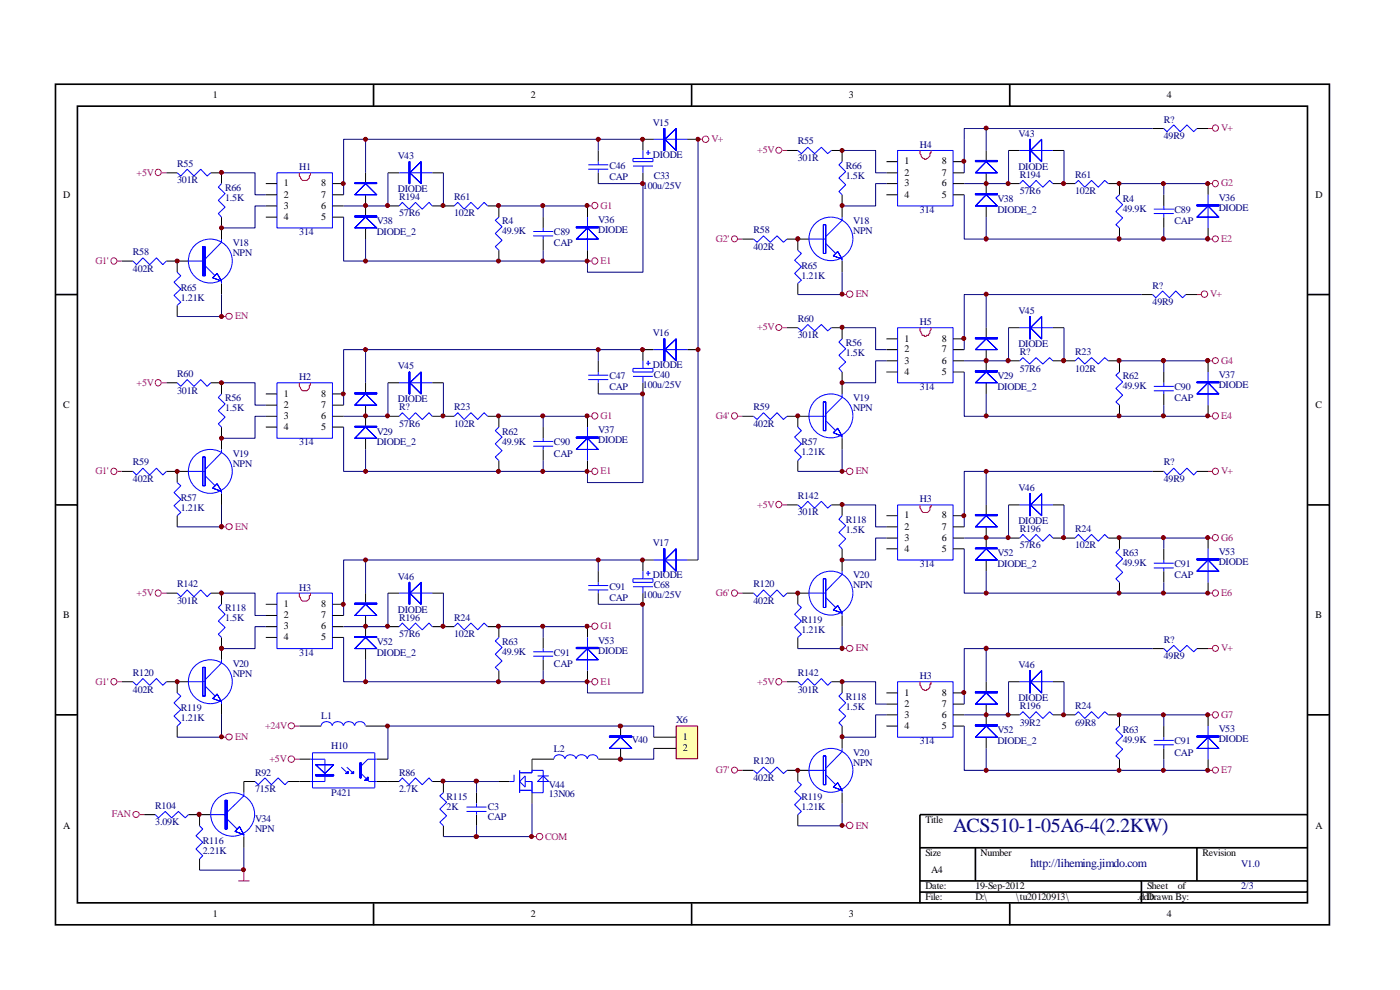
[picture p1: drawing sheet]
<svg xmlns="http://www.w3.org/2000/svg" width="297mm" height="210mm" viewBox="0 0 297 210" stroke-linecap="round" stroke-linejoin="round" font-family="sans-serif">
<g fill="none" stroke="#000" stroke-width=".35">
<path d="M11.8 17.9h270.2v178.3h-270.2zM79.2 17.9v4.6M146.7 17.9v4.6M214.2 17.9v4.6M16.4 22.5h261v169h-261zM11.8 62.5h4.6M277.5 62.5h4.6M11.8 107.1h4.6M277.5 107.1h4.6M11.8 151.6h4.6M277.5 151.6h4.6M195.2 179.8h82.3"/>
<path d="M206.9 179.8v7.1M253.9 179.8v7.1M277.5 172.8h-82.3v18.8M79.2 191.6v4.7M146.7 191.6v4.7M195.2 186.9h82.3M195.2 189.2h82.3M214.2 191.6v4.7M242.1 186.9v4.7"/>
</g>
<g fill="none" stroke="#00f" stroke-width=".21">
<path d="M37.6 36.7l.8 .6 1.3-1.4 1.4 1.4 1.5-1.4 1.3 1.4 .8-.6M47 38.9l-.7 .8 1.5 1.4-1.5 1.4 1.5 1.4-1.5 1.4 .7 .8M58.8 36.7h11.7v11.6h-11.7zM84.7 36.7h7M124.8 35h4.2M124.8 35.9h4.2M126.9 34.3v.7M126.9 35.9v.8M134.3 33.6h4.2v.7h-4.2zM134.3 35.2h4.2M136.4 31.9v1.7M136.4 35.2v1.5"/>
<path d="M137.1 32.4h.9M137.5 31.9v1M138.7 29.5h7.1M28.2 55.4l.8 .7 1.3-1.4 1.4 1.4 1.5-1.4 1.3 1.4 .8-.7M37.6 57.7l.8 .8-1.5 1.4 1.5 1.4-1.5 1.4 1.5 1.4-.8 .7M40 55.4h3.5M43.5 56.4l2.1 2.1M47 50.7v.7l-3.5 3.5M47 59.6v.5M84.7 43.7l.6-.8 1.5 1.5 1.3-1.5 1.5 1.5 1.4-1.5 .7 .8M96.4 43.7l.7-.8 1.4 1.5 1.4-1.5 1.4 1.5 1.4-1.5 .8 .8M105.8 46.1l-.7 .6 1.4 1.4-1.4 1.4 1.4 1.5-1.4 1.3 .7 .8"/>
<path d="M113.1 49.1h4.2M113.1 50h4.2M115.2 48.3v.8M115.2 50v.7M124.6 46.1v7M124.8 79.6h4.2M126.9 78.9v.7M134.3 78.1h4.2v.8h-4.2zM134.3 79.8h4.2M136.4 76.5v1.6M136.4 79.8v1.4M137.1 77h.9"/>
<path d="M137.5 76.5v1M138.7 74.2h7.1M28.2 100l.8 .8 1.3-1.5 1.4 1.5 1.5-1.5 1.3 1.5 .8-.8M37.6 81.2l.8 .8 1.3-1.5 1.4 1.5 1.5-1.5 1.3 1.5 .8-.8M40 100h3.5M47 83.6l-.7 .7 1.5 1.4-1.5 1.4 1.5 1.4-1.5 1.4 .7 .7M47 95.3v.7l-3.5 3.6M58.8 81.2h11.7v11.8h-11.7zM84.7 88.3l.6-.8 1.5 1.5 1.3-1.5 1.5 1.5 1.4-1.5 .7 .8M84.7 81.2h7M96.4 88.3l.7-.8 1.4 1.5 1.4-1.5 1.4 1.5 1.4-1.5 .8 .8M105.8 90.6l-.7 .8 1.4 1.3-1.4 1.4 1.4 1.5-1.4 1.3 .7 .8"/>
<path d="M113.1 93.6h4.2M113.1 94.7h4.2M115.2 93v.6M115.2 94.7v.6M124.6 90.6v7.1M124.8 80.5h4.2M126.9 80.5v.7M37.6 102.4l.8 .6-1.5 1.5 1.5 1.4-1.5 1.4 1.5 1.4-.8 .7M43.5 100.9l2.1 2.1M47 104.2v.5M138.7 118.8h7.1M37.6 125.8l.8 .8 1.3-1.5 1.4 1.5 1.5-1.5 1.3 1.5 .8-.8"/>
<path d="M47 128.2l-.7 .7 1.5 1.4-1.5 1.4 1.5 1.4-1.5 1.4 .7 .7M47 140v.6l-3.5 3.6M58.8 125.8h11.7v11.8h-11.7zM84.7 132.9l.6-.7 1.5 1.4 1.3-1.4 1.5 1.4 1.4-1.4 .7 .7M84.7 125.8h7M96.4 132.9l.7-.7 1.4 1.4 1.4-1.4 1.4 1.4 1.4-1.4 .8 .7M105.8 135.2l-.7 .8 1.4 1.3-1.4 1.5 1.4 1.4-1.4 1.4 .7 .6M113.1 138.3h4.2M113.1 139.2h4.2M115.2 137.6v.7M115.2 139.2v.8M124.6 135.2v7"/>
<path d="M124.8 124.2h4.2M124.8 125.1h4.2M126.9 123.5v.7M126.9 125.1v.7M134.3 122.8h4.2v.7h-4.2zM134.3 124.5h4.2M136.4 121.2v1.6M136.4 124.5v1.3M137.1 121.6h.9M137.5 121.2v.9M28.2 144.6l.8 .8 1.3-1.5 1.4 1.5 1.5-1.5 1.3 1.5 .8-.8M37.6 147l.8 .7-1.5 1.4 1.5 1.4-1.5 1.4 1.5 1.4-.8 .7"/>
<path d="M40 144.6h3.5M43.5 145.5l2.1 2.2M47 148.8v.6M66.3 159.7h13.2v7.4h-13.2zM68.2 153.9a1.19 1.19 0 0 1 1.1-.8 1.19 1.19 0 0 1 1.1 .8M70.5 153.9a1.19 1.19 0 0 1 1.2-.8 1.19 1.19 0 0 1 1.1 .8M72.9 153.9a1.19 1.19 0 0 1 1.1-.8 1.19 1.19 0 0 1 1.2 .8M75.3 153.9a1.14 1.14 0 0 1 1.1-.8 1.14 1.14 0 0 1 1.1 .8M32.9 172.8l.7 .7 1.5-1.4 1.3 1.4 1.4-1.4 1.5 1.4 .7-.7M42.3 175.2l.7 .7-1.4 1.4 1.4 1.3-1.4 1.5 1.4 1.4-.7 .7M54.1 165.8l.7 .7 1.4-1.5 1.4 1.5 1.4-1.5 1.5 1.5 .6-.7M65.9 161h3v4.8h-3"/>
<path d="M72.4 162.7l1.4 1.4M73.6 162.7l1.4 1.4M76.6 164.1l1.7 1.7h1.6M79.9 161h-1.8l-1.5 1.5M84.7 165.8l.6-.8 1.5 1.5 1.3-1.5 1.5 1.5 1.4-1.5 .7 .8M94.1 168.1l-.8 .7 1.4 1.4-1.4 1.4 1.4 1.5-1.4 1.3 .8 .8M109.1 164.3v1.5h-1M110.2 163.9h2.7v-.5h2.3v4.7h-2.3v-2.3h-1.5M110.2 163.4v4.7M110.2 167.6h2.7M111.4 164.6v2.4l-1.2-1.2zM114 164.6h2.4"/>
<path d="M115.2 164.6l1.2 1.2h-2.4zM117.5 161a1.19 1.19 0 0 1 1.2-.9 1.19 1.19 0 0 1 1.1 .9M119.9 161a1.19 1.19 0 0 1 1.1-.9 1.19 1.19 0 0 1 1.2 .9M122.3 161a1.19 1.19 0 0 1 1.1-.9 1.19 1.19 0 0 1 1.1 .9M124.6 161a1.14 1.14 0 0 1 1.1-.9 1.14 1.14 0 0 1 1.1 .9"/>
<circle cx="44.6" cy="55.4" r="4.7"/>
<circle cx="44.6" cy="100" r="4.7"/>
<circle cx="44.6" cy="144.6" r="4.7"/>
</g>
<g fill="none" stroke="#000" stroke-width=".21">
<path d="M35.3 36.7h2.3M44.7 36.7h2.3v2.2M56.4 38.9h2.4M70.5 38.9h2.4M77.6 36.7v2.2M82.3 36.7h2.4M91.7 36.7h2.4M126.9 31.9v2.4M126.9 36.7v2.2M136.4 36.7v2.2M138.7 29.5h-2.3v2.4M145.8 29.5h2.3"/>
<path d="M25.8 55.4h2.4M35.3 55.4h4.7M37.6 55.4v2.3M47 46.1v4.6M56.4 41.3h2.4M56.4 43.7h2.4M56.4 46.1h2.4M70.5 41.3h2.4M70.5 43.7h2.4M70.5 46.1h2.4M77.6 41.3v4.8M77.6 48.3v2.4"/>
<path d="M82.3 43.7h2.4M91.7 43.7h4.7M103.5 43.7h2.3v2.4M105.8 53.1v2.3M115.2 46.1v2.2M115.2 50.7v2.4M124.6 43.7v2.4M124.6 53.1v2.3M37.6 64.8v2.3M47 60.1v2.4M126.9 76.5v2.4M138.7 74.2h-2.3v2.3"/>
<path d="M145.8 74.2h2.3M25.8 100h2.4M35.3 81.2h2.3M35.3 100h4.7M37.6 100v2.4M44.7 81.2h2.3v2.4M47 90.6v4.7M56.4 83.6h2.4M56.4 85.9h2.4M56.4 88.3h2.4M56.4 90.6h2.4M70.5 83.6h2.4"/>
<path d="M70.5 85.9h2.4M70.5 88.3h2.4M70.5 90.6h2.4M77.6 81.2v2.4M77.6 85.9v4.7M77.6 93v2.3M82.3 88.3h2.4M82.3 81.2h2.4M91.7 88.3h4.7M91.7 81.2h2.4M103.5 88.3h2.3v2.3M105.8 97.7v2.3"/>
<path d="M115.2 90.6v2.4M115.2 95.3v2.4M124.6 88.3v2.3M124.6 97.7v2.3M126.9 81.2v2.4M136.4 81.2v2.4M37.6 109.4v2.4M47 104.7v2.4M138.7 118.8h-2.3v2.4M145.8 118.8h2.3M35.3 125.8h2.3M44.7 125.8h2.3v2.4"/>
<path d="M47 135.2v4.8M56.4 128.2h2.4M56.4 130.6h2.4M56.4 132.9h2.4M56.4 135.2h2.4M70.5 128.2h2.4M70.5 130.6h2.4M70.5 132.9h2.4M70.5 135.2h2.4M77.6 125.8v2.4M77.6 130.6v4.6M77.6 137.6v2.4"/>
<path d="M82.3 132.9h2.4M82.3 125.8h2.4M91.7 132.9h4.7M91.7 125.8h2.4M103.5 132.9h2.3v2.3M115.2 135.2v2.4M115.2 140v2.2M124.6 132.9v2.3M126.9 121.2v2.3M126.9 125.8v2.4M136.4 125.8v2.4M25.8 144.6h2.4"/>
<path d="M35.3 144.6h4.7M37.6 144.6v2.4M37.6 154v2.4M47 149.4v2.2M63.5 154h4.7M77.6 154h4.7M105.8 142.2v2.4M124.6 142.2v2.4M131.7 154v2.4M131.7 158.7v2.3h-4.8M30.6 172.8h2.3M40 172.8h2.3v2.4"/>
<path d="M51.7 165.8h2.4M61.1 165.8h4.8M63.5 161h2.4M79.9 161h2.4M79.9 165.8h4.8M91.7 165.8h2.4v2.3M94.1 175.2v2.3M105.8 165.8h2.3M112.9 168.1v2.3M117.5 161h-4.6v2.4M42.3 182.2v2.4"/>
</g>
<path d="M63.5 36.7v.6l.3 .3a1.01 1.01 0 0 0 .8 .7 1.01 1.01 0 0 0 1-.5l.3-1.1M63.5 81.2v.8l.3 .2a1.01 1.01 0 0 0 .8 .7 1.01 1.01 0 0 0 1-.5v-.7h.3v-.5M63.5 125.8v.8l.3 .1a.99 .99 0 0 0 .8 .8 .99 .99 0 0 0 1-.5v-.7h.3v-.5" fill="none" stroke="#f00" stroke-width=".21"/>
<path d="M43 52.3v6.2h.5v-6.2zM43 52.3v6.2h.5v-6.2z" fill="#00f" stroke="#00f" stroke-width=".21"/>
<g fill="#00f" stroke="#00f" stroke-width=".21">
<path d="M46.1 58l-1 .9 1.9 .7zM46.1 58l-1 .9 1.9 .7z" fill-rule="evenodd"/>
<path d="M122.3 48.1v.2h4.6v-.2zM122.3 48.1v.2h4.6v-.2z" fill-rule="evenodd"/>
<path d="M122.3 50.7l2.3-2.4 2.3 2.4zM122.3 50.7l2.3-2.4 2.3 2.4z" fill-rule="evenodd"/>
<path d="M75.3 45.8v.3h4.6v-.3zM75.3 45.8v.3h4.6v-.3z" fill-rule="evenodd"/>
<path d="M77.6 46.1l2.3 2.2h-4.6zM77.6 46.1l2.3 2.2h-4.6z" fill-rule="evenodd"/>
<path d="M75.3 38.8v.1h4.6v-.1zM75.3 38.8v.1h4.6v-.1z" fill-rule="evenodd"/>
<path d="M77.6 38.9l2.3 2.4h-4.6zM77.6 38.9l2.3 2.4h-4.6z" fill-rule="evenodd"/>
<path d="M86.8 34.3v4.6h.2v-4.6zM86.8 34.3v4.6h.2v-4.6z" fill-rule="evenodd"/>
<path d="M87 36.7l2.3-2.4v4.6zM87 36.7l2.3-2.4v4.6z" fill-rule="evenodd"/>
<path d="M140.8 27.3v4.6h.3v-4.6zM140.8 27.3v4.6h.3v-4.6z" fill-rule="evenodd"/>
<path d="M141.1 29.5l2.3-2.2v4.6zM141.1 29.5l2.3-2.2v4.6z" fill-rule="evenodd"/>
<path d="M43 96.9v6.1h.5v-6.1zM43 96.9v6.1h.5v-6.1z" fill-rule="evenodd"/>
<path d="M45.1 103.5l1.9 .7-.9-1.6zM45.1 103.5l1.9 .7-.9-1.6z" fill-rule="evenodd"/>
<path d="M122.3 92.7v.3h4.6v-.3zM122.3 92.7v.3h4.6v-.3z" fill-rule="evenodd"/>
<path d="M122.3 95.3l2.3-2.3 2.3 2.3zM122.3 95.3l2.3-2.3 2.3 2.3z" fill-rule="evenodd"/>
<path d="M75.3 90.4v.2h4.6v-.2zM75.3 90.4v.2h4.6v-.2z" fill-rule="evenodd"/>
<path d="M77.6 90.6l2.3 2.4h-4.6zM77.6 90.6l2.3 2.4h-4.6z" fill-rule="evenodd"/>
<path d="M75.3 83.3v.3h4.6v-.3zM75.3 83.3v.3h4.6v-.3z" fill-rule="evenodd"/>
<path d="M77.6 83.6l2.3 2.3h-4.6zM77.6 83.6l2.3 2.3h-4.6z" fill-rule="evenodd"/>
<path d="M86.8 78.9v4.7h.2v-4.7zM86.8 78.9v4.7h.2v-4.7z" fill-rule="evenodd"/>
<path d="M87 81.2l2.3-2.3v4.7zM87 81.2l2.3-2.3v4.7z" fill-rule="evenodd"/>
<path d="M140.8 71.9v4.6h.3v-4.6zM140.8 71.9v4.6h.3v-4.6z" fill-rule="evenodd"/>
<path d="M141.1 74.2l2.3-2.3v4.6zM141.1 74.2l2.3-2.3v4.6z" fill-rule="evenodd"/>
<path d="M43 141.6v6.1h.5v-6.1zM43 141.6v6.1h.5v-6.1z" fill-rule="evenodd"/>
<path d="M45.1 148.2l1.9 .6-.9-1.6zM45.1 148.2l1.9 .6-.9-1.6z" fill-rule="evenodd"/>
<path d="M122.3 137.3v.3h4.6v-.3zM122.3 137.3v.3h4.6v-.3z" fill-rule="evenodd"/>
<path d="M124.6 137.6l2.3 2.4h-4.6zM124.6 137.6l2.3 2.4h-4.6z" fill-rule="evenodd"/>
<path d="M75.3 135v.2h4.6v-.2zM75.3 135v.2h4.6v-.2z" fill-rule="evenodd"/>
<path d="M77.6 135.2l2.3 2.4h-4.6zM77.6 135.2l2.3 2.4h-4.6z" fill-rule="evenodd"/>
<path d="M75.3 127.9v.3h4.6v-.3zM75.3 127.9v.3h4.6v-.3z" fill-rule="evenodd"/>
<path d="M77.6 128.2l2.3 2.4h-4.6zM77.6 128.2l2.3 2.4h-4.6z" fill-rule="evenodd"/>
<path d="M86.8 123.5v4.7h.2v-4.7zM86.8 123.5v4.7h.2v-4.7z" fill-rule="evenodd"/>
<path d="M87 125.8l2.3-2.3v4.7zM87 125.8l2.3-2.3v4.7z" fill-rule="evenodd"/>
<path d="M140.8 116.4v4.8h.3v-4.8zM140.8 116.4v4.8h.3v-4.8z" fill-rule="evenodd"/>
<path d="M141.1 118.8l2.3-2.4v4.8zM141.1 118.8l2.3-2.4v4.8z" fill-rule="evenodd"/>
<path d="M129.3 156.1v.3h4.7v-.3zM129.3 156.1v.3h4.7v-.3z" fill-rule="evenodd"/>
<path d="M129.3 158.7l2.4-2.3 2.3 2.3zM129.3 158.7l2.4-2.3 2.3 2.3z" fill-rule="evenodd"/>
<path d="M67 162.2h3.8l-1.9 1.9zM67 162.2h3.8l-1.9 1.9z" fill-rule="evenodd"/>
<path d="M67 164.3h3.8v.3h-3.8zM67 164.3h3.8v.3h-3.8z" fill-rule="evenodd"/>
<path d="M74.5 164.1h.5v-.4zM74.5 164.1h.5v-.4z" fill-rule="evenodd"/>
<path d="M73.3 164.1h.5v-.4zM73.3 164.1h.5v-.4z" fill-rule="evenodd"/>
<path d="M76.4 161.8v3.2h.2v-3.2zM76.4 161.8v3.2h.2v-3.2z" fill-rule="evenodd"/>
<path d="M78.1 164.8v.7h-.7zM78.1 164.8v.7h-.7z" fill-rule="evenodd"/>
</g>
<g fill="none" stroke="#000080" stroke-width=".21">
<path d="M47 36.7h7.1v4.6h2.3M77.6 29.5v7.2M82.3 36.7v7h-9.4M94.1 36.7v7M126.9 38.9h9.5v18.8h-11.8v-2.3h-51.7v-9.3M126.9 29.5v2.4M136.4 29.5h-63.5v11.8M148.1 29.5v89.3M56.4 43.7h-2.3v4.6h-7.1M77.6 50.7v4.7M105.8 43.7h18.8M115.2 43.7v2.4"/>
<path d="M115.2 53.1v2.3M47 62.5v4.6h-9.4M77.6 74.2v7M126.9 74.2v2.3M136.4 74.2h-63.5v11.7M47 81.2h7.1v4.7h2.3M56.4 88.3h-2.3v4.7h-7.1M77.6 95.3v4.7M82.3 81.2v7.1h-9.4M94.1 81.2v7.1M105.8 88.3h18.8M115.2 88.3v2.3"/>
<path d="M115.2 97.7v2.3M126.9 83.6h9.5v18.8h-11.8v-2.4h-51.7v-9.4M47 107.1v4.7h-9.4M77.6 118.8v7M126.9 118.8v2.4M136.4 118.8h-63.5v11.8M47 125.8h7.1v4.8h2.3M56.4 132.9h-2.3v4.7h-7.1M77.6 140v4.6M82.3 125.8v7.1h-9.4M94.1 125.8v7.1M105.8 132.9h18.8"/>
<path d="M115.2 132.9v2.3M126.9 128.2h9.5v18.8h-11.8v-2.4h-51.7v-9.4M47 151.6v4.8h-9.4M115.2 142.2v2.4"/>
</g>
<g fill="none" stroke="#a1006a" stroke-width=".21">
<path d="M34.3 36.7h1M148.1 29.5h.9M24.9 55.4h.9M124.6 55.4h1M124.6 43.7h1M47 67.1h.9M24.9 100h.9M34.3 81.2h1M124.6 100h1M124.6 88.3h1M47 111.8h.9M34.3 125.8h1"/>
<path d="M124.6 132.9h1M24.9 144.6h.9M47 156.4h.9M124.6 144.6h1"/>
<circle cx="33.5" cy="36.6" r=".66"/>
<circle cx="149.7" cy="29.5" r=".68"/>
<circle cx="24.1" cy="55.3" r=".66"/>
<circle cx="126.2" cy="43.6" r=".66"/>
<circle cx="126.2" cy="55.3" r=".66"/>
<circle cx="48.6" cy="67.1" r=".66"/>
<circle cx="24.1" cy="100" r=".66"/>
<circle cx="33.5" cy="81.2" r=".66"/>
<circle cx="126.2" cy="100" r=".66"/>
<circle cx="126.2" cy="88.2" r=".66"/>
<circle cx="48.6" cy="111.7" r=".66"/>
<circle cx="33.5" cy="125.8" r=".66"/>
<circle cx="126.2" cy="132.8" r=".66"/>
<circle cx="24.1" cy="144.6" r=".66"/>
<circle cx="48.6" cy="156.3" r=".66"/>
<circle cx="126.2" cy="144.6" r=".66"/>
</g>
<g fill="#800000" stroke="#800000" stroke-width=".21">
<circle cx="47" cy="48.3" r=".42"/>
<circle cx="47" cy="36.6" r=".42"/>
<circle cx="37.6" cy="55.4" r=".42"/>
<circle cx="136.3" cy="29.5" r=".42"/>
<circle cx="72.8" cy="38.9" r=".42"/>
<circle cx="77.6" cy="43.6" r=".42"/>
<circle cx="82.2" cy="43.6" r=".42"/>
<circle cx="94" cy="43.6" r=".42"/>
<circle cx="77.6" cy="55.4" r=".42"/>
<circle cx="77.6" cy="29.5" r=".42"/>
<circle cx="126.9" cy="29.5" r=".42"/>
<circle cx="105.7" cy="43.6" r=".42"/>
<circle cx="124.5" cy="43.6" r=".42"/>
<circle cx="115.1" cy="55.4" r=".42"/>
<circle cx="115.1" cy="43.6" r=".42"/>
<circle cx="136.3" cy="38.9" r=".42"/>
<circle cx="105.7" cy="55.4" r=".42"/>
<circle cx="124.5" cy="55.4" r=".42"/>
<circle cx="47" cy="67.1" r=".42"/>
<circle cx="72.8" cy="83.6" r=".42"/>
<circle cx="47" cy="93" r=".42"/>
<circle cx="47" cy="81.2" r=".42"/>
<circle cx="37.6" cy="100" r=".42"/>
<circle cx="82.2" cy="88.2" r=".42"/>
<circle cx="94" cy="88.2" r=".42"/>
<circle cx="105.7" cy="88.2" r=".42"/>
<circle cx="105.7" cy="100" r=".42"/>
<circle cx="124.5" cy="100" r=".42"/>
<circle cx="124.5" cy="88.2" r=".42"/>
<circle cx="77.6" cy="88.2" r=".42"/>
<circle cx="136.3" cy="74.2" r=".42"/>
<circle cx="136.3" cy="83.6" r=".42"/>
<circle cx="77.6" cy="100" r=".42"/>
<circle cx="77.6" cy="74.2" r=".42"/>
<circle cx="126.9" cy="74.2" r=".42"/>
<circle cx="115.1" cy="100" r=".42"/>
<circle cx="115.1" cy="88.2" r=".42"/>
<circle cx="47" cy="111.7" r=".45"/>
<circle cx="72.8" cy="128.2" r=".42"/>
<circle cx="47" cy="137.5" r=".45"/>
<circle cx="47" cy="125.8" r=".42"/>
<circle cx="37.6" cy="144.6" r=".42"/>
<circle cx="82.2" cy="132.8" r=".42"/>
<circle cx="94" cy="132.8" r=".42"/>
<circle cx="105.7" cy="132.8" r=".42"/>
<circle cx="105.7" cy="144.6" r=".42"/>
<circle cx="124.5" cy="144.6" r=".42"/>
<circle cx="124.5" cy="132.8" r=".42"/>
<circle cx="77.6" cy="132.8" r=".42"/>
<circle cx="136.3" cy="118.8" r=".42"/>
<circle cx="136.3" cy="128.2" r=".42"/>
<circle cx="77.6" cy="144.6" r=".42"/>
<circle cx="77.6" cy="118.8" r=".42"/>
<circle cx="126.9" cy="118.8" r=".42"/>
<circle cx="115.1" cy="144.6" r=".42"/>
<circle cx="115.1" cy="132.8" r=".42"/>
<circle cx="47" cy="156.3" r=".42"/>
<circle cx="148.1" cy="74.2" r=".42"/>
<circle cx="148.1" cy="29.5" r=".42"/>
</g>
<path d="M143.5 154.1h4.4v6.8h-4.4z" fill="#ffffb0"/>
<path d="M143.4 154h4.6v7h-4.6z" fill="none" stroke="#800000" stroke-width=".21"/>
<g fill="none" stroke="#000" stroke-width=".21">
<path d="M167 31.9h2.2M176.4 31.9h2.2v2.4M188 34.3h2.4M188 36.7h2.4M188 38.9h2.4M202.2 34.3h2.4M202.2 36.7h2.4M202.2 38.9h2.4M209.2 31.9v2.4M209.2 36.7v4.6M214 38.9h2.3M214 31.9h2.3"/>
<path d="M223.4 38.9h4.7M223.4 31.9h2.3M235.1 38.9h2.4v2.4M244.5 27.3h2.4M253.9 27.3h2.4M256.3 38.9v2.4M157.5 50.7h2.4M167 50.7h4.6M169.2 50.7v2.4M178.6 41.3v4.8M178.6 55.4v2.3M188 41.3h2.4"/>
<path d="M202.2 41.3h2.4M209.2 43.7v2.4M237.5 48.3v2.4M246.9 41.3v2.4M246.9 46.1v2.2M256.3 48.3v2.4M167 69.5h2.2M169.2 60.1v2.4M176.4 69.5h2.2v2.4M178.6 78.9v4.7M188 71.9h2.4M188 74.2h2.4"/>
<path d="M188 76.5h2.4M188 78.9h2.4M202.2 71.9h2.4M202.2 74.2h2.4M202.2 76.5h2.4M202.2 78.9h2.4M209.2 69.5v2.4M209.2 74.2v4.7M214 76.5h2.3M214 69.5h2.3M223.4 76.5h4.7M223.4 69.5h2.3"/>
<path d="M235.1 76.5h2.4v2.4M242.1 62.5h2.4M246.9 78.9v2.3M251.5 62.5h2.4M256.3 76.5v2.4M157.5 88.3h2.4M167 88.3h4.6M169.2 88.3v2.3M169.2 97.7v2.3M178.6 93v2.3M209.2 81.2v2.4M237.5 85.9v2.4"/>
<path d="M244.5 100h2.4M246.9 83.6v2.3M253.9 100h2.4M256.3 85.9v2.4M167 107.1h2.2M176.4 107.1h2.2v2.3M178.6 116.4v4.8M188 109.4h2.4M188 111.8h2.4M188 114.1h2.4M188 116.4h2.4M202.2 109.4h2.4"/>
<path d="M202.2 111.8h2.4M202.2 114.1h2.4M202.2 116.4h2.4M209.2 107.1v2.3M209.2 111.8v4.6M209.2 118.8v2.4M214 114.1h2.3M214 107.1h2.3M223.4 114.1h4.7M223.4 107.1h2.3M235.1 114.1h2.4v2.3M246.9 116.4v2.4"/>
<path d="M256.3 114.1v2.3M157.5 125.8h2.4M167 125.8h4.6M169.2 125.8v2.4M169.2 135.2v2.4M178.6 130.6v2.3M237.5 123.5v2.3M244.5 137.6h2.4M246.9 121.2v2.3M253.9 137.6h2.4M256.3 123.5v2.3M138.7 156.4h4.7"/>
<path d="M138.7 158.7h4.7M167 144.6h2.2M176.4 144.6h2.2v2.4M178.6 154v4.7M188 147h2.4M188 149.4h2.4M188 151.6h2.4M188 154h2.4M202.2 147h2.4M202.2 149.4h2.4M202.2 151.6h2.4M202.2 154h2.4"/>
<path d="M209.2 144.6v2.4M209.2 149.4v4.6M209.2 156.4v2.3M214 151.6h2.3M214 144.6h2.3M223.4 151.6h4.7M223.4 144.6h2.3M235.1 151.6h2.4v2.4M246.9 154v2.4M246.9 158.7v2.3M256.3 151.6v2.4M42.3 172.8h2.4"/>
<path d="M51.7 165.8v2.3M51.7 177.5v2.3M101.1 168.1v2.3M101.1 172.8v2.4M157.5 163.4h2.4M167 163.4h4.6M169.2 163.4v2.4M169.2 172.8v2.4M178.6 168.1v2.3M237.5 161v2.4M256.3 161v2.4"/>
</g>
<g fill="none" stroke="#00f" stroke-width=".21">
<path d="M169.2 31.9l.8 .7 1.4-1.4 1.4 1.4 1.4-1.4 1.4 1.4 .8-.7M178.6 34.3l-.6 .7 1.4 1.4-1.4 1.4 1.4 1.4-1.4 1.4 .6 .7M190.4 31.9h11.8v11.8h-11.8zM216.3 38.9l.7-.6 1.4 1.4 1.4-1.4 1.4 1.4 1.5-1.4 .7 .6M216.3 31.9h7.1M228.1 38.9l.7-.6 1.3 1.4 1.5-1.4 1.4 1.4 1.4-1.4 .7 .6M246.9 27.3l.7 .6 1.4-1.4 1.4 1.4 1.4-1.4 1.4 1.4 .7-.6M159.9 50.7l.7 .7 1.4-1.4 1.4 1.4 1.4-1.4 1.4 1.4 .8-.7M169.2 53.1l.8 .7-1.4 1.4 1.4 1.4-1.4 1.4 1.4 1.4-.8 .7M171.6 50.7h3.6M175.2 51.6l2.1 2.2M178.6 46.1v.6l-3.4 3.5"/>
<path d="M178.6 54.9v.5M237.5 41.3l-.8 .7 1.5 1.4-1.5 1.5 1.5 1.3-1.5 1.5 .8 .6M244.8 44.4h4.2M244.8 45.3h4.2M246.9 43.7v.7M246.9 45.3v.8M256.3 41.3v7M169.2 69.5l.8 .7 1.4-1.4 1.4 1.4 1.4-1.4 1.4 1.4 .8-.7M178.6 71.9l-.6 .7 1.4 1.4-1.4 1.4 1.4 1.4-1.4 1.3 .6 .8M190.4 69.5h11.8v11.7h-11.8zM216.3 76.5l.7-.6 1.4 1.3 1.4-1.3 1.4 1.3 1.5-1.3 .7 .6M216.3 69.5h7.1"/>
<path d="M228.1 76.5l.7-.6 1.3 1.3 1.5-1.3 1.4 1.3 1.4-1.3 .7 .6M237.5 78.9l-.8 .7 1.5 1.4-1.5 1.4 1.5 1.4-1.5 1.5 .8 .6M244.5 62.5l.7 .7 1.4-1.5 1.5 1.5 1.3-1.5 1.5 1.5 .6-.7M256.3 78.9v7M159.9 88.3l.7 .7 1.4-1.5 1.4 1.5 1.4-1.5 1.4 1.5 .8-.7M169.2 90.6l.8 .8-1.4 1.3 1.4 1.4-1.4 1.5 1.4 1.3-.8 .8M171.6 88.3h3.6M175.2 89.2l2.1 2.2M178.6 83.6v.7l-3.4 3.5M178.6 92.5v.5M244.8 82h4.2M244.8 82.9h4.2"/>
<path d="M246.9 100l.7 .8 1.4-1.5 1.4 1.5 1.4-1.5 1.4 1.5 .7-.8M246.9 81.2v.8M246.9 82.9v.7M169.2 107.1l.8 .7 1.4-1.5 1.4 1.5 1.4-1.5 1.4 1.5 .8-.7M178.6 109.4l-.6 .8 1.4 1.3-1.4 1.4 1.4 1.4-1.4 1.4 .6 .7M190.4 107.1h11.8v11.7h-11.8zM216.3 114.1l.7-.7 1.4 1.4 1.4-1.4 1.4 1.4 1.5-1.4 .7 .7M216.3 107.1h7.1M228.1 114.1l.7-.7 1.3 1.4 1.5-1.4 1.4 1.4 1.4-1.4 .7 .7M237.5 116.4l-.8 .8 1.5 1.3-1.5 1.5 1.5 1.4-1.5 1.4 .8 .7M244.8 119.5h4.2M246.9 118.8v.7"/>
<path d="M256.3 116.4v7.1M159.9 125.8l.7 .8 1.4-1.5 1.4 1.5 1.4-1.5 1.4 1.5 .8-.8M169.2 128.2l.8 .7-1.4 1.4 1.4 1.4-1.4 1.4 1.4 1.4-.8 .7M171.6 125.8h3.6M175.2 126.7l2.1 2.2M178.6 121.2v.6l-3.4 3.6M178.6 130v.6M244.8 120.5h4.2M246.9 137.6l.7 .7 1.4-1.4 1.4 1.4 1.4-1.4 1.4 1.4 .7-.7M246.9 120.5v.7M169.2 144.6l.8 .8 1.4-1.5 1.4 1.5 1.4-1.5 1.4 1.5 .8-.8M178.6 147l-.6 .7 1.4 1.4-1.4 1.4 1.4 1.4-1.4 1.4 .6 .7"/>
<path d="M178.6 158.7v.7l-3.4 3.6M190.4 144.6h11.8v11.8h-11.8zM216.3 151.6l.7-.6 1.4 1.4 1.4-1.4 1.4 1.4 1.5-1.4 .7 .6M216.3 144.6h7.1M228.1 151.6l.7-.6 1.3 1.4 1.5-1.4 1.4 1.4 1.4-1.4 .7 .6M237.5 154l-.8 .7 1.5 1.4-1.5 1.5 1.5 1.3-1.5 1.5 .8 .6M244.8 157.1h4.2M244.8 158h4.2M246.9 156.4v.7M246.9 158v.7M256.3 154v7M44.7 172.8h3.5"/>
<path d="M48.2 173.7l2.1 2.2M51.7 168.1v.7l-3.5 3.5M51.7 177v.5M99 171.2h4.2M99 172.1h4.2M101.1 170.4v.8M101.1 172.1v.7M159.9 163.4l.7 .7 1.4-1.4 1.4 1.4 1.4-1.4 1.4 1.4 .8-.7M169.2 165.8l.8 .7-1.4 1.4 1.4 1.3-1.4 1.5 1.4 1.4-.8 .7M171.6 163.4h3.6M175.2 164.3l2.1 2.2M178.6 167.6v.5"/>
<circle cx="176.3" cy="50.7" r="4.6"/>
<circle cx="176.3" cy="88.2" r="4.7"/>
<circle cx="176.3" cy="125.8" r="4.7"/>
<circle cx="49.4" cy="172.8" r="4.6"/>
<circle cx="176.3" cy="163.4" r="4.7"/>
</g>
<path d="M47.8 169.8v6.1h.4v-6.1zM47.8 169.8v6.1h.4v-6.1z" fill="#00f" stroke="#00f" stroke-width=".21"/>
<g fill="#00f" stroke="#00f" stroke-width=".21">
<path d="M50.8 175.3l-.9 1.1 1.8 .6zM50.8 175.3l-.9 1.1 1.8 .6z" fill-rule="evenodd"/>
<path d="M174.7 47.7v6.1h.5v-6.1zM174.7 47.7v6.1h.5v-6.1z" fill-rule="evenodd"/>
<path d="M177.7 53.3l-.9 1 1.8 .6zM177.7 53.3l-.9 1 1.8 .6z" fill-rule="evenodd"/>
<path d="M253.9 43.4v.3h4.7v-.3zM253.9 43.4v.3h4.7v-.3z" fill-rule="evenodd"/>
<path d="M256.3 43.7l2.3 2.4h-4.7zM256.3 43.7l2.3 2.4h-4.7z" fill-rule="evenodd"/>
<path d="M206.9 41.1v.2h4.7v-.2zM206.9 41.1v.2h4.7v-.2z" fill-rule="evenodd"/>
<path d="M209.2 41.3l2.4 2.4h-4.7zM209.2 41.3l2.4 2.4h-4.7z" fill-rule="evenodd"/>
<path d="M206.9 34v.3h4.7v-.3zM206.9 34v.3h4.7v-.3z" fill-rule="evenodd"/>
<path d="M209.2 34.3l2.4 2.4h-4.7zM209.2 34.3l2.4 2.4h-4.7z" fill-rule="evenodd"/>
<path d="M218.4 29.5v4.8h.2v-4.8zM218.4 29.5v4.8h.2v-4.8z" fill-rule="evenodd"/>
<path d="M218.6 31.9l2.4-2.4v4.8zM218.6 31.9l2.4-2.4v4.8z" fill-rule="evenodd"/>
<path d="M174.7 85.3v6.1h.5v-6.1zM174.7 85.3v6.1h.5v-6.1z" fill-rule="evenodd"/>
<path d="M177.7 90.8l-.9 1 1.8 .7zM177.7 90.8l-.9 1 1.8 .7z" fill-rule="evenodd"/>
<path d="M253.9 81v.2h4.7v-.2zM253.9 81v.2h4.7v-.2z" fill-rule="evenodd"/>
<path d="M256.3 81.2l2.3 2.4h-4.7zM256.3 81.2l2.3 2.4h-4.7z" fill-rule="evenodd"/>
<path d="M206.9 78.7v.2h4.7v-.2zM206.9 78.7v.2h4.7v-.2z" fill-rule="evenodd"/>
<path d="M209.2 78.9l2.4 2.3h-4.7zM209.2 78.9l2.4 2.3h-4.7z" fill-rule="evenodd"/>
<path d="M206.9 71.6v.3h4.7v-.3zM206.9 71.6v.3h4.7v-.3z" fill-rule="evenodd"/>
<path d="M206.9 74.2l2.3-2.3 2.4 2.3zM206.9 74.2l2.3-2.3 2.4 2.3z" fill-rule="evenodd"/>
<path d="M218.4 67.1v4.8h.2v-4.8zM218.4 67.1v4.8h.2v-4.8z" fill-rule="evenodd"/>
<path d="M218.6 69.5l2.4-2.4v4.8zM218.6 69.5l2.4-2.4v4.8z" fill-rule="evenodd"/>
<path d="M174.7 122.8v6.1h.5v-6.1zM174.7 122.8v6.1h.5v-6.1z" fill-rule="evenodd"/>
<path d="M176.8 129.4l1.8 .6-.9-1.6zM176.8 129.4l1.8 .6-.9-1.6z" fill-rule="evenodd"/>
<path d="M253.9 118.5v.3h4.7v-.3zM253.9 118.5v.3h4.7v-.3z" fill-rule="evenodd"/>
<path d="M256.3 118.8l2.3 2.4h-4.7zM256.3 118.8l2.3 2.4h-4.7z" fill-rule="evenodd"/>
<path d="M206.9 116.2v.2h4.7v-.2zM206.9 116.2v.2h4.7v-.2z" fill-rule="evenodd"/>
<path d="M209.2 116.4l2.4 2.4h-4.7zM209.2 116.4l2.4 2.4h-4.7z" fill-rule="evenodd"/>
<path d="M206.9 109.1v.3h4.7v-.3zM206.9 109.1v.3h4.7v-.3z" fill-rule="evenodd"/>
<path d="M209.2 109.4l2.4 2.4h-4.7zM209.2 109.4l2.4 2.4h-4.7z" fill-rule="evenodd"/>
<path d="M218.4 104.7v4.7h.2v-4.7zM218.4 104.7v4.7h.2v-4.7z" fill-rule="evenodd"/>
<path d="M218.6 107.1l2.4-2.4v4.7zM218.6 107.1l2.4-2.4v4.7z" fill-rule="evenodd"/>
<path d="M174.7 160.4v6.1h.5v-6.1zM174.7 160.4v6.1h.5v-6.1z" fill-rule="evenodd"/>
<path d="M176.8 167l1.8 .6-.9-1.6zM176.8 167l1.8 .6-.9-1.6z" fill-rule="evenodd"/>
<path d="M253.9 156.1v.3h4.7v-.3zM253.9 156.1v.3h4.7v-.3z" fill-rule="evenodd"/>
<path d="M256.3 156.4l2.3 2.3h-4.7zM256.3 156.4l2.3 2.3h-4.7z" fill-rule="evenodd"/>
<path d="M206.9 153.8v.2h4.7v-.2zM206.9 153.8v.2h4.7v-.2z" fill-rule="evenodd"/>
<path d="M209.2 154l2.4 2.4h-4.7zM209.2 154l2.4 2.4h-4.7z" fill-rule="evenodd"/>
<path d="M206.9 146.7v.3h4.7v-.3zM206.9 146.7v.3h4.7v-.3z" fill-rule="evenodd"/>
<path d="M209.2 147l2.4 2.4h-4.7zM209.2 147l2.4 2.4h-4.7z" fill-rule="evenodd"/>
<path d="M218.4 142.2v4.8h.2v-4.8zM218.4 142.2v4.8h.2v-4.8z" fill-rule="evenodd"/>
<path d="M218.6 144.6l2.4-2.4v4.8zM218.6 144.6l2.4-2.4v4.8z" fill-rule="evenodd"/>
</g>
<g fill="none" stroke="#a1006a" stroke-width=".21">
<path d="M165.9 31.9h1.1M256.3 38.9h.9M256.3 27.3h.9M156.5 50.7h1M256.3 50.7h.9M165.9 69.5h1.1M178.6 62.5h1M253.9 62.5h.9M256.3 76.5h.9M156.5 88.3h1M178.6 100h1M256.3 88.3h.9"/>
<path d="M256.3 100h.9M165.9 107.1h1.1M256.3 114.1h.9M156.5 125.8h1M178.6 137.6h1M256.3 125.8h.9M256.3 137.6h.9M62.6 154h.9M165.9 144.6h1.1M256.3 151.6h.9M29.6 172.8h1M62.6 161h.9"/>
<path d="M112.9 177.5h.9M156.5 163.4h1M178.6 175.2h1M256.3 163.4h.9M50.5 186.9h2.4M51.7 184.6v2.3"/>
<circle cx="165.2" cy="31.9" r=".64"/>
<circle cx="257.8" cy="38.9" r=".66"/>
<circle cx="257.8" cy="27.2" r=".66"/>
<circle cx="155.8" cy="50.7" r=".64"/>
<circle cx="257.9" cy="50.7" r=".64"/>
<circle cx="165.2" cy="69.5" r=".64"/>
<circle cx="180.2" cy="62.4" r=".68"/>
<circle cx="255.5" cy="62.4" r=".68"/>
<circle cx="257.9" cy="76.5" r=".64"/>
<circle cx="155.8" cy="88.2" r=".66"/>
<circle cx="180.2" cy="100" r=".68"/>
<circle cx="257.8" cy="100" r=".66"/>
<circle cx="257.8" cy="88.2" r=".66"/>
<circle cx="165.2" cy="107" r=".66"/>
<circle cx="257.8" cy="114" r=".66"/>
<circle cx="155.8" cy="125.8" r=".66"/>
<circle cx="180.3" cy="137.5" r=".66"/>
<circle cx="257.8" cy="125.8" r=".66"/>
<circle cx="257.9" cy="137.5" r=".64"/>
<circle cx="61.8" cy="154" r=".66"/>
<circle cx="165.2" cy="144.6" r=".66"/>
<circle cx="257.8" cy="151.6" r=".66"/>
<circle cx="28.9" cy="172.8" r=".66"/>
<circle cx="61.8" cy="161" r=".68"/>
<circle cx="114.5" cy="177.5" r=".68"/>
<circle cx="155.8" cy="163.3" r=".64"/>
<circle cx="180.2" cy="175.1" r=".68"/>
<circle cx="257.9" cy="163.3" r=".64"/>
</g>
<g fill="none" stroke="#000080" stroke-width=".21">
<path d="M178.6 31.9h7.2v4.8h2.2M188 38.9h-2.2v4.8h-7.2M209.2 27.3v4.6M214 31.9v7h-9.4M225.7 31.9v7M237.5 38.9h18.8M244.5 27.3h-39.9v9.4M246.9 38.9v2.4M178.6 57.7v4.8h-9.4M204.6 41.3v9.4h51.7M209.2 46.1v4.6M246.9 48.3v2.4"/>
<path d="M178.6 69.5h7.2v4.7h2.2M188 76.5h-2.2v4.7h-7.2M204.6 78.9v9.4h51.7M209.2 62.5v7M214 69.5v7h-9.4M225.7 69.5v7M237.5 76.5h18.8M242.1 62.5h-37.5v11.7M246.9 76.5v2.4M178.6 95.3v4.7h-9.4M209.2 83.6v4.7M209.2 100v7.1"/>
<path d="M244.5 100h-39.9v11.8M246.9 85.9v2.4M178.6 107.1h7.2v4.7h2.2M188 114.1h-2.2v4.7h-7.2M204.6 116.4v9.4h51.7M214 107.1v7h-9.4M225.7 107.1v7M237.5 114.1h18.8M246.9 114.1v2.3M178.6 132.9v4.7h-9.4M209.2 121.2v4.6M209.2 137.6v7"/>
<path d="M244.5 137.6h-39.9v11.8M246.9 123.5v2.3M138.7 156.4v-2.4h-56.4v7M138.7 158.7v2.3h-7M178.6 144.6h7.2v4.8h2.2M188 151.6h-2.2v4.8h-7.2M204.6 154v9.4h51.7M209.2 158.7v4.7M214 144.6v7h-9.4M225.7 144.6v7M237.5 151.6h18.8M246.9 151.6v2.4"/>
<path d="M51.7 179.8v4.8h-9.4M94.1 165.8h11.7M101.1 165.8v2.3M101.1 175.2v2.3M112.9 170.4v7.1h-18.8M178.6 170.4v4.8h-9.4M246.9 161v2.4"/>
</g>
<path d="M195.2 31.9v.7l.2 .3a.72 .72 0 0 0 .7 .7v.2h.4v-.2a.85 .85 0 0 0 .8-1.2h.2v-.5M195.2 69.5v.7l.2 .2 .2 .7h.5v.3h.4v-.3h.5v-.2l.3-.2v-.5l.2-.3v-.4M195.2 107.1v.7l.2 .2a1.01 1.01 0 0 0 .9 .7 1.01 1.01 0 0 0 1-.5v-.7h.2v-.4M195.2 144.6v.8l.2 .1a.72 .72 0 0 0 .7 .8v.2h.4v-.2a.85 .85 0 0 0 .8-1.2h.2v-.5" fill="none" stroke="#f00" stroke-width=".21"/>
<g fill="#800000" stroke="#800000" stroke-width=".21">
<circle cx="204.5" cy="34.2" r=".42"/>
<circle cx="178.6" cy="43.6" r=".42"/>
<circle cx="178.6" cy="31.9" r=".42"/>
<circle cx="169.2" cy="50.7" r=".45"/>
<circle cx="213.9" cy="38.9" r=".42"/>
<circle cx="225.6" cy="38.9" r=".42"/>
<circle cx="237.4" cy="38.9" r=".42"/>
<circle cx="237.4" cy="50.7" r=".45"/>
<circle cx="209.2" cy="38.9" r=".42"/>
<circle cx="209.2" cy="50.7" r=".45"/>
<circle cx="246.8" cy="50.7" r=".45"/>
<circle cx="246.8" cy="38.9" r=".42"/>
<circle cx="178.6" cy="62.4" r=".42"/>
<circle cx="131.6" cy="161" r=".45"/>
<circle cx="131.6" cy="154" r=".45"/>
<circle cx="42.2" cy="172.8" r=".45"/>
<circle cx="101.1" cy="165.7" r=".45"/>
<circle cx="94" cy="165.7" r=".42"/>
<circle cx="101.1" cy="177.5" r=".45"/>
<circle cx="82.2" cy="154" r=".42"/>
<circle cx="112.8" cy="177.5" r=".42"/>
<circle cx="51.6" cy="184.5" r=".42"/>
<circle cx="204.5" cy="71.8" r=".42"/>
<circle cx="178.6" cy="81.2" r=".42"/>
<circle cx="178.6" cy="69.4" r=".42"/>
<circle cx="169.2" cy="88.2" r=".42"/>
<circle cx="213.8" cy="76.5" r=".45"/>
<circle cx="225.6" cy="76.5" r=".45"/>
<circle cx="237.4" cy="76.5" r=".45"/>
<circle cx="237.4" cy="88.2" r=".42"/>
<circle cx="209.2" cy="76.5" r=".45"/>
<circle cx="209.2" cy="88.2" r=".42"/>
<circle cx="209.2" cy="62.4" r=".42"/>
<circle cx="246.8" cy="88.2" r=".42"/>
<circle cx="246.8" cy="76.5" r=".45"/>
<circle cx="178.6" cy="100" r=".42"/>
<circle cx="204.5" cy="109.4" r=".42"/>
<circle cx="178.6" cy="118.8" r=".42"/>
<circle cx="178.6" cy="107" r=".42"/>
<circle cx="169.2" cy="125.8" r=".42"/>
<circle cx="213.9" cy="114" r=".42"/>
<circle cx="225.6" cy="114" r=".42"/>
<circle cx="237.4" cy="114" r=".42"/>
<circle cx="237.4" cy="125.8" r=".42"/>
<circle cx="209.2" cy="114" r=".42"/>
<circle cx="209.2" cy="125.8" r=".42"/>
<circle cx="209.2" cy="100" r=".42"/>
<circle cx="246.8" cy="125.8" r=".42"/>
<circle cx="246.8" cy="114" r=".42"/>
<circle cx="178.6" cy="137.5" r=".45"/>
<circle cx="204.5" cy="146.9" r=".42"/>
<circle cx="178.6" cy="156.3" r=".42"/>
<circle cx="178.6" cy="144.6" r=".42"/>
<circle cx="169.2" cy="163.4" r=".42"/>
<circle cx="213.9" cy="151.6" r=".42"/>
<circle cx="225.6" cy="151.6" r=".42"/>
<circle cx="237.4" cy="151.6" r=".42"/>
<circle cx="237.4" cy="163.4" r=".42"/>
<circle cx="209.2" cy="151.6" r=".42"/>
<circle cx="209.2" cy="163.4" r=".42"/>
<circle cx="209.2" cy="137.5" r=".45"/>
<circle cx="246.8" cy="163.4" r=".42"/>
<circle cx="246.8" cy="151.6" r=".42"/>
<circle cx="178.6" cy="175.1" r=".42"/>
<circle cx="256.2" cy="151.6" r=".42"/>
<circle cx="256.2" cy="163.4" r=".42"/>
<circle cx="256.2" cy="38.9" r=".42"/>
<circle cx="256.2" cy="50.7" r=".45"/>
<circle cx="256.2" cy="76.5" r=".45"/>
<circle cx="256.2" cy="88.2" r=".42"/>
<circle cx="256.2" cy="114" r=".42"/>
<circle cx="256.2" cy="125.8" r=".42"/>
<circle cx="209.2" cy="27.2" r=".42"/>
</g>
<text font-size="4.2" fill="#000080" x="202.2" y="176.4">ACS510-1-05A6-4(2.2KW)</text>
<text font-size="2.5" fill="#000080" x="218.6" y="183.9">http://liheming.jimdo.com</text>
<g font-size="2.1">
<text x="45.1" y="20.8">1</text>
<text x="112.6" y="20.8">2</text>
<text x="180.1" y="20.8">3</text>
<text x="247.6" y="20.8">4</text>
<text x="191.9" y="34.9">1</text>
<text x="199.8" y="34.9">8</text>
<text x="13.4" y="41.9">D</text>
<text x="60.2" y="39.5">1</text>
<text x="60.2" y="41.9">2</text>
<text x="68.2" y="41.9">7</text>
<text x="68.2" y="39.5">8</text>
<text x="191.9" y="37.3">2</text>
<text x="191.9" y="39.5">3</text>
<text x="191.9" y="41.9">4</text>
<text x="199.8" y="41.9">5</text>
<text x="199.8" y="39.5">6</text>
<text x="199.8" y="37.3">7</text>
<text x="279.1" y="41.9">D</text>
<text x="60.2" y="44.3">3</text>
<text x="60.2" y="46.7">4</text>
<text x="68.2" y="46.7">5</text>
<text x="68.2" y="44.3">6</text>
<text x="191.9" y="72.5">1</text>
<text x="191.9" y="74.8">2</text>
<text x="191.9" y="77.1">3</text>
<text x="199.8" y="77.1">6</text>
<text x="199.8" y="74.8">7</text>
<text x="199.8" y="72.5">8</text>
<text x="191.9" y="79.5">4</text>
<text x="199.8" y="79.5">5</text>
<text x="13.4" y="86.5">C</text>
<text x="60.2" y="84.2">1</text>
<text x="60.2" y="86.5">2</text>
<text x="60.2" y="88.9">3</text>
<text x="68.2" y="88.9">6</text>
<text x="68.2" y="86.5">7</text>
<text x="68.2" y="84.2">8</text>
<text x="279.1" y="86.5">C</text>
<text x="60.2" y="91.3">4</text>
<text x="68.2" y="91.3">5</text>
<text x="191.9" y="110">1</text>
<text x="191.9" y="112.4">2</text>
<text x="199.8" y="112.4">7</text>
<text x="199.8" y="110">8</text>
<text x="191.9" y="114.7">3</text>
<text x="191.9" y="117.1">4</text>
<text x="199.8" y="117.1">5</text>
<text x="199.8" y="114.7">6</text>
<text x="13.4" y="131.1">B</text>
<text x="60.2" y="128.8">1</text>
<text x="60.2" y="131.1">2</text>
<text x="68.2" y="131.1">7</text>
<text x="68.2" y="128.8">8</text>
<text x="279.1" y="131.1">B</text>
<text x="60.2" y="133.5">3</text>
<text x="60.2" y="135.8">4</text>
<text x="68.2" y="135.8">5</text>
<text x="68.2" y="133.5">6</text>
<text x="191.9" y="147.6">1</text>
<text x="191.9" y="149.9">2</text>
<text x="199.8" y="149.9">7</text>
<text x="199.8" y="147.6">8</text>
<text x="191.9" y="152.3">3</text>
<text x="191.9" y="154.6">4</text>
<text x="199.8" y="154.6">5</text>
<text x="199.8" y="152.3">6</text>
<text x="144.9" y="157">1</text>
<text x="144.9" y="159.3">2</text>
<text x="13.4" y="175.8">A</text>
<text x="196.3" y="174.6">Title</text>
<text x="279.1" y="175.8">A</text>
<text x="196.3" y="181.6">Size</text>
<text x="197.5" y="185.2">A4</text>
<text x="208" y="181.6">Number</text>
<text x="255.1" y="181.6">Revision</text>
<text x="196.3" y="188.6">Date:</text>
<text x="196.3" y="191">File:</text>
<text x="206.9" y="188.6">19-Sep-2012</text>
<text x="206.9" y="191">D:\</text>
<text x="215.6" y="191">\tu20120913\</text>
<text x="241.2" y="191">.ddDrawn By:</text>
<text x="243.3" y="188.6">Sheet</text>
<text x="243.8" y="191">b</text>
<text x="249.9" y="188.6">of</text>
<text x="45.1" y="194.6">1</text>
<text x="112.6" y="194.6">2</text>
<text x="180.1" y="194.6">3</text>
<text x="247.6" y="194.6">4</text>
</g>
<g font-size="2.1" fill="#000080">
<text x="138.5" y="26.7">V15</text>
<text x="216.1" y="29">V43</text>
<text x="246.9" y="26">R?</text>
<text x="246.9" y="29.5">49R9</text>
<text x="37.6" y="35.4">R55</text>
<text x="84.4" y="33.7">V43</text>
<text x="129.3" y="35.8">C46</text>
<text x="138.5" y="33.4">DIODE</text>
<text x="169.2" y="30.6">R55</text>
<text x="169.2" y="34.2">301R</text>
<text x="179.4" y="35.8">R66</text>
<text x="195.2" y="31.3">H4</text>
<text x="37.6" y="38.9">301R</text>
<text x="47.8" y="40.6">R66</text>
<text x="63.5" y="36.1">H1</text>
<text x="84.4" y="40.7">DIODE</text>
<text x="129.3" y="38.2">CAP</text>
<text x="136.4" y="40">100u/25V</text>
<text x="138.7" y="37.9">C33</text>
<text x="179.4" y="37.9">1.5K</text>
<text x="216.1" y="36.1">DIODE</text>
<text x="216.3" y="37.7">R194</text>
<text x="216.3" y="41.2">57R6</text>
<text x="228.1" y="37.7">R61</text>
<text x="228.1" y="41.2">102R</text>
<text x="47.8" y="42.7">1.5K</text>
<text x="79.9" y="47.6">V38</text>
<text x="84.7" y="42.4">R194</text>
<text x="84.7" y="45.9">57R6</text>
<text x="96.4" y="42.4">R61</text>
<text x="96.4" y="45.9">102R</text>
<text x="106.5" y="47.6">R4</text>
<text x="126.9" y="47.3">V36</text>
<text x="181" y="47.6">V18</text>
<text x="195.2" y="45.2">314</text>
<text x="211.6" y="42.8">V38</text>
<text x="211.6" y="45.2">DIODE_2</text>
<text x="238.2" y="42.8">R4</text>
<text x="238.2" y="45">49.9K</text>
<text x="249.2" y="45.2">C89</text>
<text x="249.2" y="47.6">CAP</text>
<text x="258.6" y="42.7">V36</text>
<text x="258.6" y="44.7">DIODE</text>
<text x="49.4" y="52.2">V18</text>
<text x="63.5" y="49.9">314</text>
<text x="79.9" y="49.9">DIODE_2</text>
<text x="106.5" y="49.7">49.9K</text>
<text x="117.5" y="49.9">C89</text>
<text x="117.5" y="52.2">CAP</text>
<text x="126.9" y="49.4">DIODE</text>
<text x="159.9" y="49.4">R58</text>
<text x="159.9" y="53">402R</text>
<text x="181" y="49.7">NPN</text>
<text x="28.2" y="54.1">R58</text>
<text x="28.2" y="57.7">402R</text>
<text x="49.4" y="54.4">NPN</text>
<text x="170" y="57">R65</text>
<text x="170" y="59.1">1.21K</text>
<text x="38.4" y="61.6">R65</text>
<text x="38.4" y="63.8">1.21K</text>
<text x="244.5" y="61.2">R?</text>
<text x="244.5" y="64.7">49R9</text>
<text x="138.5" y="71.3">V16</text>
<text x="169.2" y="68.2">R60</text>
<text x="169.2" y="71.7">301R</text>
<text x="195.2" y="68.9">H5</text>
<text x="216.1" y="66.5">V45</text>
<text x="179.4" y="73.4">R56</text>
<text x="179.4" y="75.5">1.5K</text>
<text x="216.1" y="73.7">DIODE</text>
<text x="216.3" y="75.3">R?</text>
<text x="228.1" y="75.3">R23</text>
<text x="37.6" y="79.9">R60</text>
<text x="37.6" y="83.5">301R</text>
<text x="63.5" y="80.7">H2</text>
<text x="84.4" y="78.3">V45</text>
<text x="129.3" y="80.4">C47</text>
<text x="129.3" y="82.8">CAP</text>
<text x="136.4" y="82.3">100u/25V</text>
<text x="138.5" y="78.1">DIODE</text>
<text x="138.7" y="80.2">C40</text>
<text x="195.2" y="82.8">314</text>
<text x="211.6" y="80.4">V29</text>
<text x="211.6" y="82.8">DIODE_2</text>
<text x="216.3" y="78.8">57R6</text>
<text x="228.1" y="78.8">102R</text>
<text x="238.2" y="80.4">R62</text>
<text x="238.2" y="82.5">49.9K</text>
<text x="249.2" y="82.8">C90</text>
<text x="258.6" y="80.2">V37</text>
<text x="258.6" y="82.3">DIODE</text>
<text x="47.8" y="85.1">R56</text>
<text x="47.8" y="87.2">1.5K</text>
<text x="84.4" y="85.3">DIODE</text>
<text x="84.7" y="87">R?</text>
<text x="96.4" y="87">R23</text>
<text x="159.9" y="87">R59</text>
<text x="181" y="85.1">V19</text>
<text x="181" y="87.2">NPN</text>
<text x="249.2" y="85.1">CAP</text>
<text x="63.5" y="94.5">314</text>
<text x="79.9" y="92.2">V29</text>
<text x="79.9" y="94.5">DIODE_2</text>
<text x="84.7" y="90.5">57R6</text>
<text x="96.4" y="90.5">102R</text>
<text x="106.5" y="92.2">R62</text>
<text x="106.5" y="94.3">49.9K</text>
<text x="117.5" y="94.5">C90</text>
<text x="126.9" y="91.9">V37</text>
<text x="126.9" y="94.1">DIODE</text>
<text x="159.9" y="90.5">402R</text>
<text x="170" y="94.5">R57</text>
<text x="28.2" y="98.7">R59</text>
<text x="49.4" y="96.9">V19</text>
<text x="49.4" y="99">NPN</text>
<text x="117.5" y="96.9">CAP</text>
<text x="170" y="96.6">1.21K</text>
<text x="246.9" y="98.7">R?</text>
<text x="28.2" y="102.3">402R</text>
<text x="38.4" y="106.3">R57</text>
<text x="169.2" y="105.7">R142</text>
<text x="195.2" y="106.5">H3</text>
<text x="216.1" y="104.1">V46</text>
<text x="246.9" y="102.3">49R9</text>
<text x="38.4" y="108.4">1.21K</text>
<text x="169.2" y="109.3">301R</text>
<text x="179.4" y="110.9">R118</text>
<text x="179.4" y="113">1.5K</text>
<text x="216.1" y="111.2">DIODE</text>
<text x="216.3" y="112.9">R196</text>
<text x="228.1" y="112.9">R24</text>
<text x="138.5" y="115.9">V17</text>
<text x="211.6" y="118">V52</text>
<text x="216.3" y="116.3">57R6</text>
<text x="228.1" y="116.3">102R</text>
<text x="238.2" y="118">R63</text>
<text x="258.6" y="117.8">V53</text>
<text x="258.6" y="119.9">DIODE</text>
<text x="37.6" y="124.5">R142</text>
<text x="63.5" y="125.3">H3</text>
<text x="84.4" y="122.9">V46</text>
<text x="129.3" y="125.1">C91</text>
<text x="138.5" y="122.7">DIODE</text>
<text x="138.7" y="124.8">C68</text>
<text x="159.9" y="124.5">R120</text>
<text x="181" y="122.7">V20</text>
<text x="181" y="124.8">NPN</text>
<text x="195.2" y="120.3">314</text>
<text x="211.6" y="120.3">DIODE_2</text>
<text x="238.2" y="120.1">49.9K</text>
<text x="249.2" y="120.3">C91</text>
<text x="249.2" y="122.7">CAP</text>
<text x="37.6" y="128.1">301R</text>
<text x="47.8" y="129.7">R118</text>
<text x="47.8" y="131.8">1.5K</text>
<text x="84.4" y="130">DIODE</text>
<text x="84.7" y="131.7">R196</text>
<text x="96.4" y="131.7">R24</text>
<text x="129.3" y="127.4">CAP</text>
<text x="136.4" y="126.9">100u/25V</text>
<text x="159.9" y="128.1">402R</text>
<text x="79.9" y="136.8">V52</text>
<text x="84.7" y="135.1">57R6</text>
<text x="96.4" y="135.1">102R</text>
<text x="106.5" y="136.8">R63</text>
<text x="126.9" y="136.6">V53</text>
<text x="170" y="132.1">R119</text>
<text x="170" y="134.2">1.21K</text>
<text x="246.9" y="136.3">R?</text>
<text x="28.2" y="143.3">R120</text>
<text x="49.4" y="141.5">V20</text>
<text x="49.4" y="143.6">NPN</text>
<text x="63.5" y="139.1">314</text>
<text x="79.9" y="139.1">DIODE_2</text>
<text x="106.5" y="138.9">49.9K</text>
<text x="117.5" y="139.1">C91</text>
<text x="117.5" y="141.5">CAP</text>
<text x="126.9" y="138.7">DIODE</text>
<text x="169.2" y="143.3">R142</text>
<text x="216.1" y="141.7">V46</text>
<text x="246.9" y="139.9">49R9</text>
<text x="28.2" y="146.9">402R</text>
<text x="169.2" y="146.9">301R</text>
<text x="179.4" y="148.5">R118</text>
<text x="195.2" y="144">H3</text>
<text x="216.1" y="148.8">DIODE</text>
<text x="38.4" y="150.9">R119</text>
<text x="38.4" y="153">1.21K</text>
<text x="68.2" y="152.5">L1</text>
<text x="143.4" y="153.4">X6</text>
<text x="179.4" y="150.6">1.5K</text>
<text x="211.6" y="155.5">V52</text>
<text x="216.3" y="150.4">R196</text>
<text x="216.3" y="153.9">39R2</text>
<text x="228.1" y="150.4">R24</text>
<text x="228.1" y="153.9">69R8</text>
<text x="238.2" y="155.5">R63</text>
<text x="258.6" y="155.4">V53</text>
<text x="70.3" y="158.8">H10</text>
<text x="117.5" y="159.6">L2</text>
<text x="134" y="157.6">V40</text>
<text x="181" y="160.3">V20</text>
<text x="195.2" y="157.9">314</text>
<text x="211.6" y="157.9">DIODE_2</text>
<text x="238.2" y="157.6">49.9K</text>
<text x="249.2" y="157.9">C91</text>
<text x="249.2" y="160.3">CAP</text>
<text x="258.6" y="157.5">DIODE</text>
<text x="54.1" y="164.5">R92</text>
<text x="54.1" y="168">715R</text>
<text x="84.7" y="164.5">R86</text>
<text x="84.7" y="168">2.7K</text>
<text x="116.4" y="167">V44</text>
<text x="159.9" y="162.1">R120</text>
<text x="159.9" y="165.7">402R</text>
<text x="181" y="162.4">NPN</text>
<text x="32.9" y="171.5">R104</text>
<text x="70.3" y="168.9">P421</text>
<text x="94.7" y="169.7">R115</text>
<text x="94.7" y="171.8">2K</text>
<text x="103.5" y="171.8">C3</text>
<text x="103.5" y="173.9">CAP</text>
<text x="116.4" y="169.2">13N06</text>
<text x="170" y="169.7">R119</text>
<text x="170" y="171.8">1.21K</text>
<text x="32.9" y="175.1">3.09K</text>
<text x="43" y="179.1">R116</text>
<text x="54.1" y="174.3">V34</text>
<text x="54.1" y="176.4">NPN</text>
<text x="43" y="181.2">2.21K</text>
<text x="263.3" y="184">V1.0</text>
<text x="263.3" y="188.6">2/3</text>
</g>
<g font-size="2.1" fill="#a1006a">
<text x="259.1" y="27.9">V+</text>
<text x="151" y="30.2">V+</text>
<text x="160.6" y="32.5">+5V</text>
<text x="29" y="37.3">+5V</text>
<text x="259.1" y="39.5">G2</text>
<text x="127.4" y="44.3">G1</text>
<text x="151.9" y="51.3">G2'</text>
<text x="259.1" y="51.3">E2</text>
<text x="20.2" y="56">G1'</text>
<text x="127.4" y="56">E1</text>
<text x="181.5" y="63.1">EN</text>
<text x="256.7" y="63.1">V+</text>
<text x="49.9" y="67.7">EN</text>
<text x="160.6" y="70.1">+5V</text>
<text x="259.1" y="77.1">G4</text>
<text x="29" y="81.9">+5V</text>
<text x="127.4" y="88.9">G1</text>
<text x="151.9" y="88.9">G4'</text>
<text x="259.1" y="88.9">E4</text>
<text x="20.2" y="100.6">G1'</text>
<text x="127.4" y="100.6">E1</text>
<text x="181.5" y="100.6">EN</text>
<text x="259.1" y="100.6">V+</text>
<text x="160.6" y="107.7">+5V</text>
<text x="49.9" y="112.4">EN</text>
<text x="259.1" y="114.7">G6</text>
<text x="29" y="126.5">+5V</text>
<text x="151.9" y="126.5">G6'</text>
<text x="259.1" y="126.5">E6</text>
<text x="127.4" y="133.5">G1</text>
<text x="181.5" y="138.2">EN</text>
<text x="259.1" y="138.2">V+</text>
<text x="20.2" y="145.2">G1'</text>
<text x="127.4" y="145.2">E1</text>
<text x="160.6" y="145.2">+5V</text>
<text x="56.2" y="154.6">+24V</text>
<text x="259.1" y="152.3">G7</text>
<text x="49.9" y="157">EN</text>
<text x="57.1" y="161.6">+5V</text>
<text x="151.9" y="164">G7'</text>
<text x="259.1" y="164">E7</text>
<text x="23.7" y="173.4">FAN</text>
<text x="115.7" y="178.1">COM</text>
<text x="181.5" y="175.8">EN</text>
</g>
</svg>
